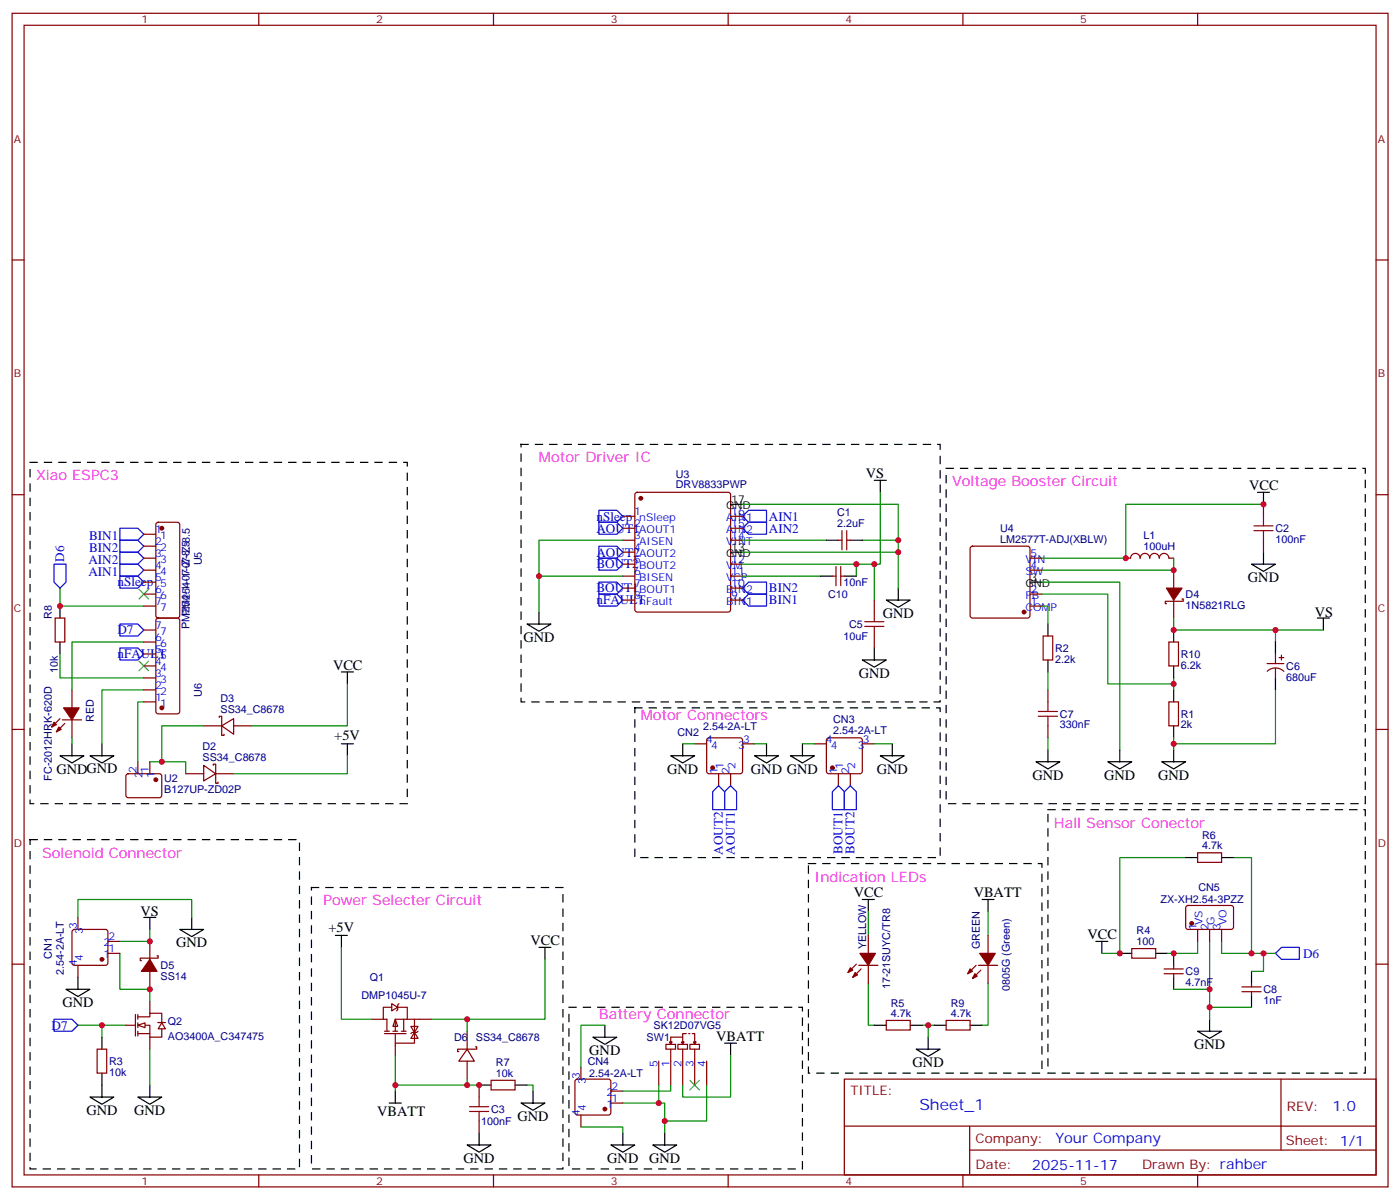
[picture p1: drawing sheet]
<svg xmlns="http://www.w3.org/2000/svg" width="412mm" height="353mm" viewBox="0 0 412 353" stroke-linecap="round" stroke-linejoin="round" font-family="sans-serif">
<g fill="none" stroke="#870000" stroke-width=".35">
<path d="M3.6 3.9h405.3v345.7h-405.3zM7.1 7.4h398.3v338.7h-398.3zM76.2 3.9v3.5M145.4 3.9v3.5M214.5 3.9v3.5M283.7 3.9v3.5M352.8 3.9v3.5M3.6 76.6h3.5M405.4 76.6h3.5M3.6 145.7h3.5M183.5 152.1h3.5M183.5 155.6h3.5"/>
<path d="M183.5 159.1h3.5M187.2 145.2l.5-.2h26.8l.5 .2 .2 .5v33.9l-.2 .5-.5 .2h-26.8l-.5-.2-.2-.5v-33.9zM215.2 152.1h3.6M215.2 155.6h3.6M215.2 159.1h3.6M405.4 145.7h3.5M183.5 162.7h3.5M183.5 166.2h3.5M183.5 169.7h3.5M183.5 173.2h3.5M183.5 176.8h3.5M215.2 166.2h3.6"/>
<path d="M215.2 169.7h3.6M215.2 173.2h3.6M215.2 176.8h3.6M3.6 214.9h3.5M405.4 214.9h3.5M3.6 284h3.5M405.4 284h3.5M137.6 309.1l2.1 3.5h-4.6zM137.6 309.1h-2.8v.7h.3M137.6 303.8v5.3M137.6 312.6v5.3M140.1 308.4h.3v.7h-2.8"/>
<path d="M248.7 317.9h156.7v28.2h-156.7zM377.4 317.9v20.9M248.8 331.7h156.4M285.7 338.8h119.5M285.7 331.7v14.1M76.2 346.1v3.5M145.4 346.1v3.5M214.5 346.1v3.5M283.7 346.1v3.5M352.8 346.1v3.5"/>
</g>
<path d="M176.4 150.3h5.3l1.8 1.8-1.8 1.7h-5.3zM176.4 153.8h5.3l1.8 1.8-1.8 1.8h-5.3zM218.8 152.1l1.7-1.8h5.3v3.5h-5.3zM218.8 155.6l1.7-1.8h5.3v3.6h-5.3zM35.3 169.7h5.3l1.8 1.8-1.8 1.7h-5.3zM176.4 175h5.3l1.8 1.8-1.8 1.7h-5.3zM176.4 160.9h5.3l1.8 1.8-1.8 1.7h-5.3zM176.4 164.4h5.3l1.8 1.8-1.8 1.8h-5.3zM176.4 171.5h5.3l1.8 1.7-1.8 1.8h-5.3zM218.8 173.2l1.7-1.7h5.3v3.5h-5.3zM218.8 176.8l1.7-1.8h5.3v3.5h-5.3z" fill="none" stroke="#00f" stroke-width=".35"/>
<g fill="none" stroke="#000" stroke-width=".35">
<path d="M215.2 148.6h3.6M257.6 141.5h3.5M259.3 141.5v3.5M215.2 162.7h3.6M261.1 176.8h7l-3.5 2.1zM264.6 173.2v3.6M155.3 183.8h7l-3.5 2.1zM158.8 180.3v3.5M254 194.4h7.1l-3.5 2.1zM257.6 190.9v3.5M100.6 219.1h3.5M102.3 219.1v3.5"/>
<path d="M98.8 275.6h3.5M100.6 275.6v3.5M213.5 307.3h3.5M215.2 307.3v3.5M114.7 324.9h3.5M116.5 321.4v3.5M137.6 337.3h7.1l-3.6 2.1zM141.1 333.8v3.5M153.5 324.9h7l-3.5 2.2zM157 321.4v3.5M192.3 337.3h7.1l-3.6 2.1zM195.8 333.8v3.5"/>
</g>
<g fill="none" stroke="#008700" stroke-width=".35">
<path d="M183.5 159.1h-24.7v21.2M218.8 148.6h45.8v24.6M218.8 159.1h24.7M254 159.1h10.6M259.3 145v21.2h-7M158.8 169.7h24.7M218.8 166.2h33.5v3.5M218.8 169.7h22.9M218.8 162.7h45.8M257.6 166.2v10.6M116.5 319.7h24.6M116.5 310.8v10.6"/>
<path d="M155.3 319.7h1.7v1.7M183.5 324.9h12.3v8.9"/>
</g>
<circle cx="188.8" cy="146.8" r=".53" fill="#870000" stroke="#870000" stroke-width=".35"/>
<path d="M91.8 261.4h74v82.9h-74z" fill="none" stroke="#000" stroke-width=".35" stroke-dasharray="2.1 2.1"/>
<path d="M116.5 300.2l.7 2.2h-1.5z" fill="#fff" stroke="#870000" stroke-width=".35"/>
<g fill="none" stroke="#870000" stroke-width=".35">
<path d="M286 161.1l.5-.2h16.2l.5 .2 .2 .5v19.8l-.2 .5-.5 .2h-16.2l-.5-.3-.2-.4v-19.8zM303.4 178.5h3.6M303.4 175h3.6M303.4 168h3.6M303.4 164.4h3.6M331.6 164.4h1.5a1.41 1.41 0 0 1 1.4-1.4 1.41 1.41 0 0 1 1.4 1.4 1.41 1.41 0 0 1 1.4-1.4 1.41 1.41 0 0 1 1.4 1.4 1.41 1.41 0 0 1 1.4-1.4 1.41 1.41 0 0 1 1.4 1.4 1.41 1.41 0 0 1 1.4-1.4 1.41 1.41 0 0 1 1.4 1.4h1.5M345.8 168v5.2M345.8 176.8v5.3M348.2 176.4h.4v.7h-5.3v.7h.3M307.3 187.4h2.8v7h-2.8zM60 213.8h5.3M64.6 211.3v-.3h.7v2.8"/>
<path d="M65.3 213.8l3.5-2.1v4.6zM65.3 213.8v2.8h.7v-.3M68.8 213.8h5.3M308.7 203.2v3.6M308.7 213.8v3.5M344.3 206.8h2.9v7h-2.9zM54.7 227.9h5.3M60 225.5l3.5 2.4-3.5 2.1zM62.8 225.5v-.4h.7v2.8M63.5 227.9v2.9h.7v-.4M63.5 227.9h5.3M333.4 279.4h7.1v2.9h-7.1z"/>
<path d="M39.9 298.8v6.4M40.6 299.5h3.5v-1h3.6v2.8M40.6 298.8v1.4M44.1 295v3.5M115.4 295.7l1.8 1-1.8 1.1zM115.4 296.7h-2.5v3.5h1.1v3.6M117.2 296.7h2.8v3.5M117.5 295.7l-.3 .3v1.4l-.4 .4M342.9 286.8h5.7M342.9 285.4h5.7M345.8 284.4v1M345.8 286.8v1.1"/>
<path d="M365.9 292.1h5.6M365.9 290.7h5.6M368.7 289.7v1M368.7 292.1v1.1M37.1 302h2.8M40.6 302h3.5v3.5h3.6v-2.4M40.6 304.5h3.5M40.6 301.3v1.4M40.6 303.8v1.4M44.1 305.5v3.6M46.5 301.2h2.2M47.7 301.3l1 1.8h-2.1z"/>
<path d="M109.4 300.2h3.5M113.3 304.5h6.3M113.3 303.8h1.4M115.7 303.8h1.5M116.5 304.5v6.3M118.2 303.8h1.4M118.9 300.2v3.6M120 300.2h-3.5v3.6M120 300.2h7M121 302.4h2.2l-1.1 1.7zM122.1 304.1l1.1 1.8h-2.2zM122.1 300.2v7.1h-5.6"/>
<path d="M123.2 303.8l-.4 .3h-1.4l-.4 .4"/>
</g>
<g fill="none" stroke="#008700" stroke-width=".35">
<path d="M372.2 148.6h-40.6v15.8h-24.6M17.7 173.2v5.3h24.7M307 175h19.4v26.5h19.4v-1.8M307 178.5h1.7v5.3M307 171.5h22.9v49.4M345.8 164.4v3.6h-38.8M17.7 192.7v7h24.7M308.7 197.9v5.3M345.8 182.1v3.5h29.9v3.5M375.7 185.6h14.2M308.7 217.3v3.6M345.8 201.5v1.7"/>
<path d="M345.8 217.3v3.6M375.7 203.2v15.9h-29.9M349.3 252.6h-19.4v28.2h-5.3M363.4 252.6h5.3v28.2M100.6 279.1v21.1h8.8M352.8 277.3v3.5h-8.8M356.3 277.3v22.9M359.9 277.3v3.5h15.8M345.8 291.4h10.5M356.3 296.7h12.4M372.2 280.8v5.3h-3.5"/>
</g>
<g fill="none" stroke="#000" stroke-width=".35">
<path d="M370.5 145h3.5M372.2 145v3.6M303.4 171.5h3.6M368.7 166.2h7l-3.5 2.1zM372.2 162.7v3.5M100.6 197.9h3.5M102.3 197.9v3.6M308.7 183.8v3.6M308.7 194.4v3.5M388.1 182.1h3.5M389.9 182.1v3.5M345.8 203.2v3.6"/>
<path d="M345.8 213.8v3.5M305.2 224.4h7l-3.5 2.1zM308.7 220.9v3.5M326.4 224.4h7l-3.5 2.1zM329.9 220.9v3.5M342.2 224.4h7.1l-3.5 2.1zM345.8 220.9v3.5M158.8 279.1h3.5M160.5 279.1v3.5M322.8 277.3h3.6M324.6 277.3v3.5M329.9 280.8h3.5"/>
<path d="M340.5 280.8h3.5M345.8 280.8v3.6M345.8 287.9v3.5M368.7 286.1v3.6M368.7 293.2v3.5M352.8 303.8h7.1l-3.6 2.1zM356.3 300.2v3.6"/>
</g>
<g fill="#870000" stroke="#870000" stroke-width=".35">
<path d="M343.6 173.2h4.6l-2.4 3.6z"/>
<circle cx="301.7" cy="180.3" r=".53"/>
</g>
<path d="M305.9 211h5.6M305.9 209.6h5.6M308.7 206.8v2.8M308.7 211v2.8" fill="none" stroke="#a10000" stroke-width=".35"/>
<path d="M153.5 130.9h123.5v75.9h-123.5zM278.7 138h123.5v98.7h-123.5zM187 208.5h90v44.1h-90zM308.7 238.5h93.5v77.6h-93.5z" fill="none" stroke="#000" stroke-width=".35" stroke-dasharray="2.1 2.1"/>
<path d="M15.9 166.2h3.5v5.3l-1.7 1.7-1.8-1.7zM375.7 280.8l1.8-1.7h5.3v3.5h-5.3z" fill="none" stroke="#00f" stroke-width=".35"/>
<path d="M40.6 302l2.1-.7v1.4z" fill="#fff" stroke="#870000" stroke-width=".35"/>
<g fill="none" stroke="#008700" stroke-width=".35">
<path d="M42.4 189.1h-21.2v14.1M21.2 217.3v1.8M42.4 203.2h-12.4v15.9M42.4 206.8h-1.8v17.6M60 213.8h-12.3v10.6M102.3 201.5v12.3h-28.2M201.1 219.1h3.5M222.3 219.1h3.5M236.4 219.1h3.5M257.6 219.1h5.3M44.1 224.4h10.6v3.5M102.3 222.6v5.3h-33.5"/>
<path d="M23 270.3v-5.3h33.5v5.3M44.1 273.8v3.5h-8.8M255.8 268.5v7.1M291.1 268.5v7.1M35.3 280.8v10.6h8.8v3.6M160.5 282.6v17.6h-22.9M255.8 289.7v12.3h1.8M291.1 289.7v12.3h-1.8M23 302h7M37.1 302h-7.1v3.5M44.1 309.1v10.6M127 300.2h10.6v3.6"/>
<path d="M137.6 317.9v1.8M178.2 302h-7.1v12.4M194.1 319.7v5.2M197.6 319.7v1.7h-14.1M208.2 319.7v10.5h-12.4M215.2 310.8v12.4h-14.1v-3.5M271.7 302h3.5M273.4 302v3.5M171.1 332h12.4v1.8"/>
</g>
<path d="M35.3 155.6h5.3l1.8 1.8-1.8 1.7h-5.3zM35.3 159.1h5.3l1.8 1.8-1.8 1.8h-5.3zM35.3 162.7h5.3l1.8 1.7-1.8 1.8h-5.3zM35.3 166.2h5.3l1.8 1.8-1.8 1.7h-5.3zM35.3 183.8h5.3l1.8 1.8-1.8 1.8h-5.3zM35.3 190.9h5.3l1.8 1.8-1.8 1.7h-5.3zM209.9 233.2l1.8-1.7 1.8 1.7v5.3h-3.6zM215.2 231.5l1.8 1.7v5.3h-3.5v-5.3zM245.2 233.2l1.8-1.7 1.7 1.7v5.3h-3.5zM248.7 233.2l1.8-1.7 1.8 1.7v5.3h-3.6zM15.9 300.2h5.3l1.8 1.8-1.8 1.8h-5.3z" fill="none" stroke="#00f" stroke-width=".35"/>
<g fill="none" stroke="#870000" stroke-width=".35">
<path d="M42.4 157.4h3.5M46.1 154.1l.5-.3h5.6l.7 .5 .1 27.1-.3 .5-.5 .2h-5.6l-.5-.3-.2-.4v-26.8zM247 159.1h1M248 156.3v5.7M249.4 156.3v5.7M249.4 159.1h1.1M372.2 148.6v3.5M372.2 159.1v3.6M42.4 160.9h3.5M42.4 164.4h3.5M42.4 168h3.5M42.4 171.5h3.5"/>
<path d="M42.4 175h3.5M42.4 178.5h3.5M245.2 169.7h1.1M246.3 166.9v5.6M247.7 166.9v5.6M247.7 169.7h1M257.6 176.8v3.5M16.3 182.1h2.8v7h-2.8zM42.4 199.7h3.5M42.4 196.2h3.5M42.4 192.7h3.5M42.4 189.1h3.5"/>
<path d="M42.4 185.6h3.5M46.1 182.3l.5-.2h5.6l.7 .4 .1 27.1-.3 .5-.5 .2h-5.6l-.5-.2-.2-.5v-26.8zM257.6 187.4v3.5M344.3 189.1h2.9v7.1h-2.9zM373.3 195.5h4.9M373.3 197.7a3.5 3.5 0 0 1 4.9 .1M375.7 192.7v2.8M375.7 196.9v2.8M376.8 193.7h1.4M377.5 193v1.4M17.7 211.7l-2.5 2.5M18.4 212.1h5.6"/>
<path d="M19.1 213.1l-2.5 2.5M21.2 203.2v5.3M21.2 212.1v5.2M42.4 206.8h3.5M42.4 203.2h3.5M204.6 219.1h3.6M208.4 217.6l.5-.3h9.2l.5 .3 .2 .5v9.1l-.3 .5-.4 .2h-9.2l-.5-.2-.2-.5v-9.1zM218.8 219.1h3.5M239.9 219.1h3.6M243.7 217.6l.5-.3h9.1l.5 .3 .2 .5v9.1l-.2 .5-.5 .2h-9.1l-.5-.2-.2-.5v-9.1zM254 219.1h3.6M37.3 228.1l.5-.2 9.4 .1 .5 .6-.1 6-.6 .4-9.5-.1-.4-.6v-5.7z"/>
<path d="M40.6 224.4v3.5M44.1 224.4v3.5M211.7 227.9v3.6M215.2 227.9v3.6M247 227.9v3.6M250.5 227.9v3.6M352.8 251.2h7.1v2.8h-7.1zM21.4 274l.5-.2h9.2l.5 .2 .2 .5v9.2l-.2 .5-.5 .2h-9.2l-.5-.3-.2-.4v-9.2zM23 270.3v3.5M31.8 277.3h3.5M44.1 277.3v5.3M255.8 275.6v5.2"/>
<path d="M291.1 275.6v5.2M349.5 266.9l.5-.2 13 .1 .4 .6-.1 6-.6 .4-13-.1-.4-.6v-5.7zM352.8 273.8v3.5M356.3 273.8v3.5M359.9 273.8v3.5M23 284.4v3.5M31.8 280.8h3.5M44.1 286.1v5.3M46.2 281.6h.4v.7h-5.3v.7h.4M252.3 284l-2.5 2.5M253 284.4h5.6M253.7 285.4l-2.5 2.5"/>
<path d="M255.8 284.4v5.3M287.5 284.4l-2.4 2.4M288.3 284.4h5.6M289 285.8l-2.5 2.5M291.1 284.4v5.3M28.6 309.1h2.8v7h-2.8zM141.1 319.7v3.5M144.7 318.2h7v2.9h-7zM169.6 318.1l.5-.2h9.1l.5 .2 .3 .5v9.2l-.3 .5-.5 .2h-9.1l-.5-.3-.2-.4v-9.2zM171.1 314.4v3.5M194.1 312.6v7.1M196.2 307.7h2.8v1.4h-2.8z"/>
<path d="M197.2 307h.7l-.3 .7zM197.6 309.1v10.6M199.7 307.7h2.8v1.4h-2.8zM200.8 307h.7l-.4 .7zM201.1 305.5h-3.5v1.5M201.1 309.1v10.6M202.2 304.5h-1.1v2.5M202.9 304.5h.3M203.2 307.7h2.9v1.4h-2.9zM203.9 304.5h.7v2.5M204.3 307h.7l-.4 .7zM204.6 309.1v10.6"/>
<path d="M208.2 312.6v7.1M261.1 300.6h7v2.8h-7zM278.7 300.6h7.1v2.8h-7.1zM141.1 330.2v3.6M171.1 328.5v3.5M180 324.9h3.5M180 321.4h3.5"/>
</g>
<g fill="#870000" stroke="#870000" stroke-width=".35">
<path d="M44.1 282.6l2.1 3.5h-4.5z"/>
<path d="M17.3 214.2l.7 .7-1.4 .7z"/>
<path d="M15.9 212.8l.7 .7-1.4 .7z"/>
<path d="M18.7 208.5h4.6l-2.1 3.6z"/>
<path d="M287.2 286.8l.7 .7-1.4 .8z"/>
<path d="M285.8 285.4l.7 .7-1.4 .7z"/>
<path d="M288.6 280.8h4.6l-2.1 3.6z"/>
<path d="M251.9 286.5l.7 .7-1.4 .7z"/>
<path d="M250.5 285.1l.7 .7-1.4 .7z"/>
<path d="M253.3 280.8h4.6l-2.1 3.6z"/>
<circle cx="30" cy="282.6" r=".53"/>
<circle cx="209.9" cy="226.2" r=".53"/>
<circle cx="245.2" cy="226.2" r=".53"/>
<circle cx="178.2" cy="326.7" r=".53"/>
<circle cx="351" cy="272" r=".53"/>
<circle cx="47.7" cy="155.6" r=".53"/>
<circle cx="45.9" cy="229.7" r=".53"/>
<circle cx="47.7" cy="208.5" r=".53"/>
</g>
<g fill="none" stroke="#000" stroke-width=".35">
<path d="M243.5 159.1h3.5M250.5 159.1h3.5M17.7 178.5v3.6M241.7 169.7h3.5M248.7 169.7h3.6M17.7 189.1v3.6M345.8 185.6v3.5M345.8 196.2v3.5M375.7 189.1v3.6M375.7 199.7v3.5M21.2 219.1v3.5M30 219.1v3.5"/>
<path d="M201.1 219.1v3.5M225.8 219.1v3.5M236.4 219.1v3.5M262.9 219.1v3.5M17.7 222.6h7l-3.5 2.2zM26.5 222.6h7l-3.5 2.2zM197.6 222.6h7l-3.5 2.2zM222.3 222.6h7l-3.5 2.2zM232.9 222.6h7l-3.5 2.2zM259.3 222.6h7.1l-3.5 2.2zM349.3 252.6h3.5M359.9 252.6h3.5"/>
<path d="M42.4 270.3h3.5M44.1 270.3v3.5M53 273.8h7l-3.5 2.1zM56.5 270.3v3.5M254 265h3.6M255.8 265v3.5M289.3 265h3.5M291.1 265v3.5M19.4 291.4h7.1l-3.5 2.1zM23 287.9v3.5M30 305.5v3.6M30 316.1v7.1"/>
<path d="M44.1 319.7v3.5M141.1 319.7h3.6M151.7 319.7h3.6M174.7 305.5h7l-3.5 2.2zM178.2 302v3.5M257.6 302h3.5M268.1 302h3.6M269.9 309.1h7.1l-3.6 2.1zM273.4 305.5v3.6M275.2 302h3.5M285.8 302h3.5M26.5 323.2h7l-3.5 2.1z"/>
<path d="M40.6 323.2h7.1l-3.6 2.1zM180 337.3h7l-3.5 2.1zM183.5 333.8v3.5"/>
</g>
<path d="M8.9 136.2h111.1v100.5h-111.1zM8.9 247.3h79.3v97h-79.3zM238.2 254.4h68.8v61.7h-68.8zM167.6 296.7h68.8v47.6h-68.8z" fill="none" stroke="#000" stroke-width=".35" stroke-dasharray="2.1 2.1"/>
<path d="M41 173.6l2.8 2.8M43.8 173.6l-2.8 2.8M41 194.8l2.8 2.8M43.8 194.8l-2.8 2.8M203.2 318.2l2.9 2.9M206.1 318.2l-2.9 2.9" fill="none" stroke="#3c3" stroke-width=".35"/>
<path d="M369.4 156.3h5.6M369.4 154.9h5.6M372.2 152.1v2.8M372.2 156.3v2.8M254.7 184.5h5.7M254.7 183.1h5.7M257.6 180.3v2.8M257.6 184.5v2.9M138.3 327.4h5.7M138.3 326h5.7M141.1 323.2v2.8M141.1 327.4v2.8" fill="none" stroke="#a10000" stroke-width=".35"/>
<g fill="#c00">
<circle cx="252.3" cy="166.2" r=".88"/>
<circle cx="264.6" cy="162.7" r=".88"/>
<circle cx="264.6" cy="159.1" r=".88"/>
<circle cx="257.6" cy="166.2" r=".88"/>
<circle cx="116.5" cy="319.7" r=".88"/>
<circle cx="331.6" cy="164.4" r=".88"/>
<circle cx="345.8" cy="168" r=".88"/>
<circle cx="345.8" cy="201.5" r=".88"/>
<circle cx="345.8" cy="219.1" r=".88"/>
<circle cx="375.7" cy="185.6" r=".88"/>
<circle cx="345.8" cy="280.8" r=".88"/>
<circle cx="356.3" cy="291.4" r=".88"/>
<circle cx="329.9" cy="280.8" r=".88"/>
<circle cx="368.7" cy="280.8" r=".88"/>
<circle cx="372.2" cy="280.8" r=".88"/>
<circle cx="356.3" cy="296.7" r=".88"/>
<circle cx="158.8" cy="169.7" r=".88"/>
<circle cx="30" cy="302" r=".88"/>
<circle cx="137.6" cy="319.7" r=".88"/>
<circle cx="273.4" cy="302" r=".88"/>
<circle cx="44.1" cy="277.3" r=".88"/>
<circle cx="44.1" cy="291.4" r=".88"/>
<circle cx="137.6" cy="300.2" r=".88"/>
<circle cx="194.1" cy="324.9" r=".88"/>
<circle cx="195.8" cy="330.2" r=".88"/>
<circle cx="372.2" cy="148.6" r=".88"/>
<circle cx="141.1" cy="319.7" r=".88"/>
<circle cx="345.8" cy="185.6" r=".88"/>
<circle cx="17.7" cy="178.5" r=".88"/>
<circle cx="47.7" cy="224.4" r=".88"/>
</g>
<text font-size="4.6" fill="#00f" x="270.8" y="326.9">Sheet_1</text>
<g font-size="4.2" fill="#f0f">
<text x="158.8" y="136.2">Motor Driver IC</text>
<text x="10.6" y="141.5">Xiao ESPC3</text>
<text x="280.5" y="143.3">Voltage Booster Circuit</text>
<text x="188.8" y="212.1">Motor Connectors</text>
<text x="310.5" y="243.8">Hall Sensor Conector</text>
<text x="12.4" y="252.6">Solenoid Connector</text>
<text x="239.9" y="259.7">Indication LEDs</text>
<text x="95.3" y="266.7">Power Selecter Circuit</text>
<text x="176.4" y="300.2">Battery Connector</text>
</g>
<g font-size="4.2">
<text x="255.1" y="140.8">VS</text>
<text x="368" y="144.3">VCC</text>
<text x="367.6" y="171.5">GND</text>
<text x="260" y="182.1">GND</text>
<text x="387.3" y="181.8">VS</text>
<text x="154.2" y="189.1">GND</text>
<text x="98.1" y="197.2">VCC</text>
<text x="253" y="199.7">GND</text>
<text x="98.5" y="217.9">+5V</text>
<text x="16.6" y="227.9">GNDGND</text>
<text x="196.5" y="227.9">GND</text>
<text x="221.2" y="227.9">GND GND</text>
<text x="258.3" y="227.9">GND</text>
<text x="304.1" y="229.7">GND</text>
<text x="325.3" y="229.7">GND</text>
<text x="341.2" y="229.7">GND</text>
<text x="41.4" y="269.9">VS</text>
<text x="251.6" y="264.3">VCC</text>
<text x="286.8" y="264.3">VBATT</text>
<text x="96.8" y="274.5">+5V</text>
<text x="51.9" y="279.1">GND</text>
<text x="156.3" y="278.4">VCC</text>
<text x="320.4" y="276.6">VCC</text>
<text x="18.4" y="296.7">GND</text>
<text x="173.6" y="310.8">GND</text>
<text x="211" y="306.6">VBATT</text>
<text x="351.8" y="309.1">GND</text>
<text x="268.9" y="314.4">GND</text>
<text x="25.4" y="328.5">GND</text>
<text x="39.5" y="328.5">GND</text>
<text x="111.1" y="328.9">VBATT</text>
<text x="152.4" y="330.2">GND</text>
<text x="136.6" y="342.6">GND</text>
<text x="178.9" y="342.6">GND</text>
<text x="191.2" y="342.6">GND</text>
</g>
<g font-size="4.2" fill="#00f">
<text x="392.5" y="327.1">1.0</text>
<text x="310.9" y="336.7">Your Company</text>
<text x="304" y="344.5">2025-11-17</text>
</g>
<g font-size="3.9" fill="#00f">
<text x="175.7" y="153.4">nSleep</text>
<text x="226.5" y="153.4">AIN1</text>
<text x="26.2" y="159">BIN1</text>
<text x="175.7" y="156.9">AOUT1</text>
<text x="226.5" y="156.9">AIN2</text>
<text x="18.9" y="165.5" transform="rotate(-90 18.9 165.5)">D6</text>
<text x="26" y="166">AIN2</text>
<text x="26.2" y="162.5">BIN2</text>
<text x="175.7" y="163.9">AOUT2</text>
<text x="175.7" y="167.5">BOUT2</text>
<text x="26" y="169.6">AIN1</text>
<text x="34.6" y="172.8">nSleep</text>
<text x="175.7" y="178">nFAULT</text>
<text x="175.7" y="174.5">BOUT1</text>
<text x="226.5" y="174.5">BIN2</text>
<text x="226.5" y="178.1">BIN1</text>
<text x="34.6" y="186.8">D7</text>
<text x="34.6" y="193.9">nFAULT</text>
<text x="213" y="251.7" transform="rotate(-90 213 251.7)">AOUT2</text>
<text x="216.5" y="251.7" transform="rotate(-90 216.5 251.7)">AOUT1</text>
<text x="248.2" y="251.6" transform="rotate(-90 248.2 251.6)">BOUT1</text>
<text x="251.8" y="251.6" transform="rotate(-90 251.8 251.6)">BOUT2</text>
<text x="383.9" y="282.2">D6</text>
<text x="15.2" y="303.3">D7</text>
</g>
<g font-size="3.9" fill="#800">
<text x="250.5" y="322.5">TITLE:</text>
<text x="379.1" y="327.1">REV:</text>
<text x="287.4" y="336.7">Company:</text>
<text x="378.8" y="337.3">Sheet: 1/1</text>
<text x="287.4" y="344.3">Date:</text>
<text x="336.5" y="344.4">Drawn By: rahber</text>
</g>
<g font-size="3.2" fill="#800">
<text x="41.7" y="6.9">1</text>
<text x="110.8" y="6.9">2</text>
<text x="180" y="6.9">3</text>
<text x="249.1" y="6.9">4</text>
<text x="318.2" y="6.9">5</text>
<text x="4.1" y="42">A</text>
<text x="405.9" y="42">A</text>
<text x="4.1" y="111.2">B</text>
<text x="405.9" y="111.2">B</text>
<text x="4.1" y="180.3">C</text>
<text x="405.9" y="180.3">C</text>
<text x="4.1" y="249.4">D</text>
<text x="405.9" y="249.4">D</text>
<text x="41.7" y="349.1">1</text>
<text x="110.8" y="349.1">2</text>
<text x="180" y="349.1">3</text>
<text x="249.1" y="349.1">4</text>
<text x="318.2" y="349.1">5</text>
</g>
<g font-size="3.2" fill="#000080">
<text x="199.1" y="143.8">DRV8833PWP</text>
<text x="199.1" y="140.7">U3</text>
<text x="246.6" y="155.3">2.2uF</text>
<text x="246.6" y="152.1">C1</text>
<text x="294.6" y="159.8">LM2577T-ADJ(XBLW)</text>
<text x="294.6" y="156.7">U4</text>
<text x="336.9" y="162">100uH</text>
<text x="336.9" y="158.8">L1</text>
<text x="375.7" y="160">100nF</text>
<text x="375.7" y="156.8">C2</text>
<text x="59.5" y="166.5" transform="rotate(-90 59.5 166.5)">U5</text>
<text x="248.5" y="172.6">10nF</text>
<text x="244" y="176.2">C10</text>
<text x="349.3" y="179.3">1N5821RLG</text>
<text x="349.3" y="176.1">D4</text>
<text x="15.3" y="182.4" transform="rotate(-90 15.3 182.4)">R8</text>
<text x="55.9" y="185.2" transform="rotate(-90 55.9 185.2)">PM254-1-07-Z-8.5</text>
<text x="55.9" y="181.4" transform="rotate(-90 55.9 181.4)">PM254-1-07-Z-8.5</text>
<text x="250.2" y="185">C5</text>
<text x="248.5" y="188.5">10uF</text>
<text x="310.8" y="195.2">2.2k</text>
<text x="310.8" y="192">R2</text>
<text x="347.9" y="196.9">6.2k</text>
<text x="347.9" y="193.9">R10</text>
<text x="378.9" y="197.3">C6</text>
<text x="17.1" y="198.3" transform="rotate(-90 17.1 198.3)">10k</text>
<text x="378.9" y="200.5">680uF</text>
<text x="59.5" y="205.4" transform="rotate(-90 59.5 205.4)">U6</text>
<text x="65" y="209.9">SS34_C8678</text>
<text x="65" y="206.8">D3</text>
<text x="27.6" y="212.6" transform="rotate(-90 27.6 212.6)">RED</text>
<text x="207.1" y="215">2.54-2A-LT</text>
<text x="245.5" y="213.1">CN3</text>
<text x="312.2" y="214.6">330nF</text>
<text x="312.2" y="211.4">C7</text>
<text x="347.9" y="214.6">2k</text>
<text x="347.9" y="211.4">R1</text>
<text x="59.7" y="220.9">D2</text>
<text x="199.6" y="216.7">CN2</text>
<text x="245.5" y="216.3">2.54-2A-LT</text>
<text x="59.7" y="224">SS34_C8678</text>
<text x="15.3" y="229.9" transform="rotate(-90 15.3 229.9)">FC-2012HRK-620D</text>
<text x="48.4" y="233.6">B127UP-ZD02P</text>
<text x="48.4" y="230.5">U2</text>
<text x="354.2" y="250.2">4.7k</text>
<text x="354.2" y="247.1">R6</text>
<text x="353" y="262.6">CN5</text>
<text x="341.9" y="266.1">ZX-XH2.54-3PZZ</text>
<text x="334.8" y="275.2">R4</text>
<text x="255.2" y="279.7" transform="rotate(-90 255.2 279.7)">YELLOW</text>
<text x="288.7" y="279.7" transform="rotate(-90 288.7 279.7)">GREEN</text>
<text x="334.8" y="278.4">100</text>
<text x="15.3" y="282.4" transform="rotate(-90 15.3 282.4)">CN1</text>
<text x="18.8" y="287.2" transform="rotate(-90 18.8 287.2)">2.54-2A-LT</text>
<text x="47.3" y="285.5">D5</text>
<text x="349.3" y="287.3">C9</text>
<text x="47.3" y="288.7">SS14</text>
<text x="109" y="289.1">Q1</text>
<text x="262.2" y="291.4" transform="rotate(-90 262.2 291.4)">17-21SUYC/TR8</text>
<text x="297.5" y="291.9" transform="rotate(-90 297.5 291.9)">0805G (Green)</text>
<text x="349.3" y="290.4">4.7nF</text>
<text x="372.2" y="292.6">C8</text>
<text x="106.5" y="294.3">DMP1045U-7</text>
<text x="262.4" y="299.5">4.7k</text>
<text x="262.4" y="296.5">R5</text>
<text x="280.1" y="299.5">4.7k</text>
<text x="280.1" y="296.5">R9</text>
<text x="372.2" y="295.7">1nF</text>
<text x="49.4" y="302">Q2</text>
<text x="192.5" y="303.1">SK12D07VG5</text>
<text x="49.4" y="306.3">AO3400A_C347475</text>
<text x="133.7" y="306.7">D6</text>
<text x="140.2" y="306.7">SS34_C8678</text>
<text x="190.5" y="306.7">SW1</text>
<text x="32.1" y="316.9">10k</text>
<text x="32.1" y="313.7">R3</text>
<text x="146.1" y="317.2">10k</text>
<text x="146.1" y="314">R7</text>
<text x="173.1" y="313.8">CN4</text>
<text x="173.6" y="317.3">2.54-2A-LT</text>
<text x="144.7" y="327.9">C3</text>
<text x="141.8" y="331.4">100nF</text>
</g>
<g font-size="3.2">
<text x="213.9" y="150">GND</text>
<text x="215.4" y="148.2">17</text>
<text x="213.9" y="164.1">GND</text>
<text x="215.4" y="162.3">13</text>
<text x="302.1" y="172.9">GND</text>
<text x="303.6" y="171.1">3</text>
</g>
<g font-size="3.2" fill="#00f">
<text x="186.8" y="151.7">1</text>
<text x="186.8" y="155.3">2</text>
<text x="188.3" y="153.5">nSleep</text>
<text x="213.9" y="153.5">AIN1</text>
<text x="215.4" y="155.3">15</text>
<text x="215.4" y="151.7">16</text>
<text x="45.7" y="157">1</text>
<text x="45.7" y="160.5">2</text>
<text x="47.2" y="158.8">1</text>
<text x="186.8" y="158.8">3</text>
<text x="188.3" y="157">AOUT1</text>
<text x="188.3" y="160.5">AISEN</text>
<text x="213.9" y="160.5">VINT</text>
<text x="213.9" y="157">AIN2</text>
<text x="215.4" y="158.8">14</text>
<text x="45.7" y="164.1">3</text>
<text x="45.7" y="167.6">4</text>
<text x="47.2" y="162.3">2</text>
<text x="47.2" y="165.8">3</text>
<text x="186.8" y="162.3">4</text>
<text x="186.8" y="165.8">5</text>
<text x="188.3" y="164.1">AOUT2</text>
<text x="188.3" y="167.6">BOUT2</text>
<text x="213.9" y="167.6">VM</text>
<text x="215.4" y="165.8">12</text>
<text x="302.1" y="165.8">VIN</text>
<text x="303.6" y="167.6">4</text>
<text x="303.6" y="164.1">5</text>
<text x="45.7" y="171.1">5</text>
<text x="47.2" y="169.4">4</text>
<text x="47.2" y="172.9">5</text>
<text x="186.8" y="169.4">6</text>
<text x="186.8" y="172.9">7</text>
<text x="188.3" y="171.1">BISEN</text>
<text x="213.9" y="171.1">VCP</text>
<text x="215.4" y="172.9">10</text>
<text x="215.4" y="169.4">11</text>
<text x="302.1" y="169.4">SW</text>
<text x="45.7" y="174.7">6</text>
<text x="45.7" y="178.2">7</text>
<text x="47.2" y="176.4">6</text>
<text x="47.2" y="180">7</text>
<text x="186.8" y="176.4">8</text>
<text x="188.3" y="174.7">BOUT1</text>
<text x="188.3" y="178.2">nFault</text>
<text x="213.9" y="178.2">BIN1</text>
<text x="213.9" y="174.7">BIN2</text>
<text x="215.4" y="176.4">9</text>
<text x="302.1" y="180">COMP</text>
<text x="302.1" y="176.4">FB</text>
<text x="303.6" y="178.2">1</text>
<text x="303.6" y="174.7">2</text>
<text x="45.7" y="185.2">7</text>
<text x="45.7" y="188.8">6</text>
<text x="47.2" y="190.5">6</text>
<text x="47.2" y="187">7</text>
<text x="45.7" y="195.8">4</text>
<text x="45.7" y="192.3">5</text>
<text x="47.2" y="197.6">4</text>
<text x="47.2" y="194.1">5</text>
<text x="45.7" y="202.9">2</text>
<text x="45.7" y="199.4">3</text>
<text x="47.2" y="201.1">3</text>
<text x="45.7" y="206.4">1</text>
<text x="47.2" y="208.2">1</text>
<text x="47.2" y="204.6">2</text>
<text x="208" y="218.8">4</text>
<text x="209.5" y="220.5">4</text>
<text x="217.5" y="220.5">3</text>
<text x="218.9" y="218.8">3</text>
<text x="243.3" y="218.8">4</text>
<text x="244.8" y="220.5">4</text>
<text x="252.7" y="220.5">3</text>
<text x="254.2" y="218.8">3</text>
<text x="40.3" y="227.8" transform="rotate(-90 40.3 227.8)">2</text>
<text x="43.8" y="227.8" transform="rotate(-90 43.8 227.8)">1</text>
<text x="213.1" y="226.6" transform="rotate(-90 213.1 226.6)">1</text>
<text x="216.6" y="226.6" transform="rotate(-90 216.6 226.6)">2</text>
<text x="248.4" y="226.6" transform="rotate(-90 248.4 226.6)">1</text>
<text x="251.9" y="226.6" transform="rotate(-90 251.9 226.6)">2</text>
<text x="42" y="229.2" transform="rotate(-90 42 229.2)">2</text>
<text x="45.5" y="229.2" transform="rotate(-90 45.5 229.2)">1</text>
<text x="211.3" y="228.1" transform="rotate(-90 211.3 228.1)">1</text>
<text x="214.9" y="228.1" transform="rotate(-90 214.9 228.1)">2</text>
<text x="246.6" y="228.1" transform="rotate(-90 246.6 228.1)">1</text>
<text x="250.2" y="228.1" transform="rotate(-90 250.2 228.1)">2</text>
<text x="22.6" y="273.6" transform="rotate(-90 22.6 273.6)">3</text>
<text x="24.4" y="275.1" transform="rotate(-90 24.4 275.1)">3</text>
<text x="352.5" y="274" transform="rotate(-90 352.5 274)">1</text>
<text x="354.2" y="272.5" transform="rotate(-90 354.2 272.5)">VS</text>
<text x="356" y="274" transform="rotate(-90 356 274)">2</text>
<text x="357.8" y="272.5" transform="rotate(-90 357.8 272.5)">G</text>
<text x="359.5" y="274" transform="rotate(-90 359.5 274)">3</text>
<text x="361.3" y="272.5" transform="rotate(-90 361.3 272.5)">VO</text>
<text x="30.5" y="278.7">2</text>
<text x="32" y="280.5">1</text>
<text x="32" y="277">2</text>
<text x="22.6" y="284.6" transform="rotate(-90 22.6 284.6)">4</text>
<text x="24.4" y="283.1" transform="rotate(-90 24.4 283.1)">4</text>
<text x="30.5" y="282.3">1</text>
<text x="170.8" y="317.7" transform="rotate(-90 170.8 317.7)">3</text>
<text x="193.7" y="314.4" transform="rotate(-90 193.7 314.4)">5</text>
<text x="197.2" y="314.4" transform="rotate(-90 197.2 314.4)">1</text>
<text x="200.8" y="314.4" transform="rotate(-90 200.8 314.4)">2</text>
<text x="204.3" y="314.4" transform="rotate(-90 204.3 314.4)">3</text>
<text x="207.8" y="314.4" transform="rotate(-90 207.8 314.4)">4</text>
<text x="172.5" y="319.2" transform="rotate(-90 172.5 319.2)">3</text>
<text x="178.6" y="322.8">2</text>
<text x="180.1" y="321.1">2</text>
<text x="170.8" y="328.6" transform="rotate(-90 170.8 328.6)">4</text>
<text x="172.5" y="327.2" transform="rotate(-90 172.5 327.2)">4</text>
<text x="178.6" y="326.4">1</text>
<text x="180.1" y="324.6">1</text>
</g>
</svg>
